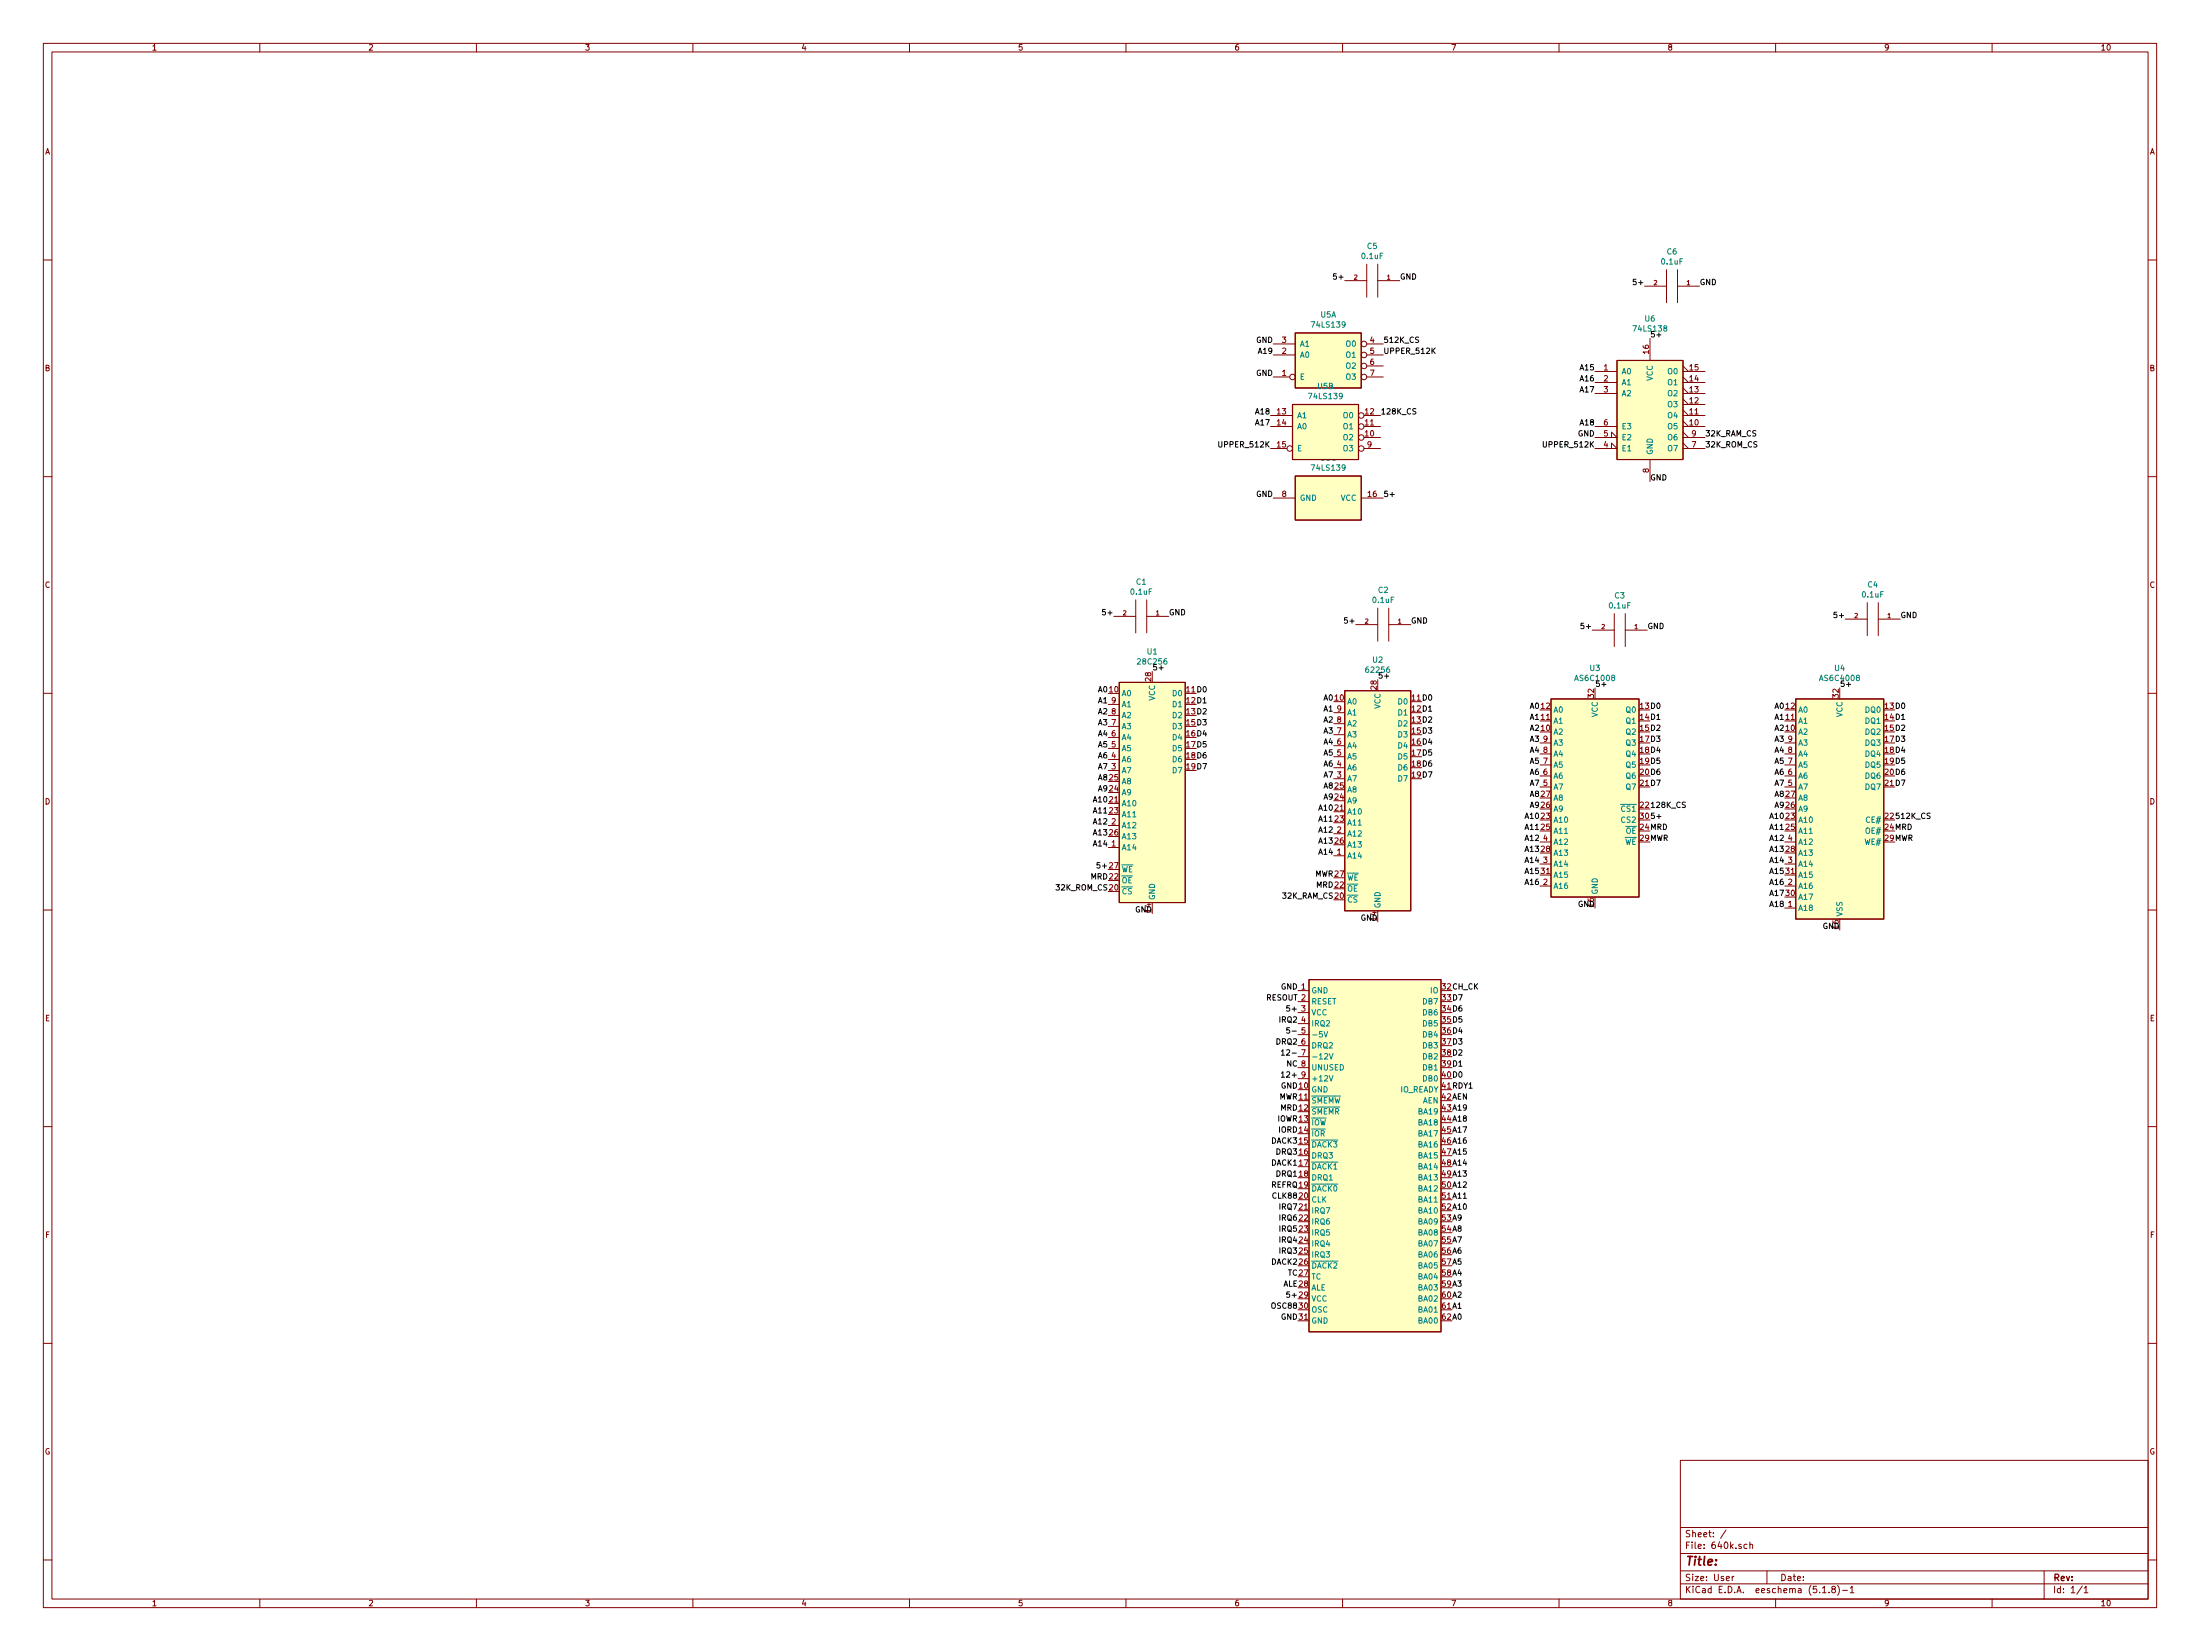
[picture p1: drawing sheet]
<svg xmlns="http://www.w3.org/2000/svg" width="508mm" height="381mm" viewBox="0 0 508 381" stroke-linecap="round" stroke-linejoin="round" font-family="sans-serif">
<g fill="none" stroke="#840000" stroke-width=".23">
<path d="M10 10h488v361h-488zM12 12h484v357h-484zM60 10v2M110 10v2M160 10v2M210 10v2M260 10v2M310 10v2M360 10v2M410 10v2M460 10v2M10 60h2"/>
<path d="M496 60h2M294 79.4h5.1M310.5 64.8h5.1M315.6 61v7.6M315.6 79.4h3.8M318.1 61v7.6M318.1 64.8h5.1M379.7 66h5.1M381 78.1v5.1M384.8 62.2v7.7M387.3 62.2v7.7M387.3 66h5.1"/>
<path d="M293.4 98.4h5M293.4 95.9h5M294 87h3.8M294 81.9h5.1M315 98.4h3.8M315 95.9h3.8M315.6 87h3.8M315.6 81.9h3.8M315.6 84.5h3.8M368.3 85.7h5.1M368.3 98.4h5.1M368.3 90.8h5.1"/>
<path d="M368.3 88.3h5.1M388.6 85.7h5.1M388.6 98.4h5.1M388.6 97.2l1.3 1.2M388.6 95.9h5.1M388.6 94.6l1.3 1.3M388.6 93.3h5.1M388.6 92.1l1.3 1.2M388.6 90.8h5.1M388.6 89.5l1.3 1.3M388.6 88.3h5.1M388.6 87l1.3 1.3"/>
<path d="M388.6 84.5l1.3 1.2M388.6 99.7l1.3 1.3M10 110h2M293.4 103.5h3.8M294 114.9h5.1M314.3 114.9h5.1M315 103.5h3.8M315 101h3.8M368.3 103.5h5.1l-1.3-1.3v1.3M368.3 101h5.1l-1.3-1.3v1.3M381 106v5.1M388.6 103.5h5.1"/>
<path d="M388.6 101h5.1M388.6 102.2l1.3 1.3M496 110h2M262.3 138.4v7.7M264.8 138.4v7.7M431.2 139.1v7.6M433.7 139.1v7.6M10 160h2M257.2 142.2h5.1M264.8 142.2h5.1M313.1 144.1h5M318.1 140.3v7.7"/>
<path d="M320.7 140.3v7.7M320.7 144.1h5.1M367.7 145.4h5M372.7 141.6v7.6M375.3 141.6v7.6M375.3 145.4h5.1M426.1 142.9h5.1M433.7 142.9h5.1M496 160h2M255.9 177.8h2.5M255.9 175.3h2.5M255.9 172.7h2.5"/>
<path d="M255.9 170.2h2.5M255.9 167.6h2.5M255.9 165.1h2.5M255.9 162.6h2.5M308 179.7h2.5M308 177.2h2.5M308 174.6h2.5M308 172.1h2.5M308 169.5h2.5M308 167h2.5M308 164.5h2.5M355.6 179.1h2.5"/>
<path d="M355.6 176.5h2.5M355.6 174h2.5M355.6 171.5h2.5M412.1 179.1h2.6M412.1 176.5h2.6M412.1 174h2.6M412.1 171.5h2.6M255.9 195.6h2.5M255.9 190.5h2.5M308 197.5h2.5M308 192.4h2.5M355.6 199.4h2.5"/>
<path d="M355.6 194.3h2.5M355.6 181.6h2.5M412.1 199.4h2.6M412.1 194.3h2.6M412.1 181.6h2.6M10 210h2M355.6 204.5h2.5M412.1 204.5h2.6M412.1 209.6h2.6M496 210h2M299.7 228.6h2.6M299.7 231.1h2.6"/>
<path d="M299.7 233.7h2.6M299.7 236.2h2.6M299.7 238.8h2.6M10 260h2M299.7 241.3h2.6M299.7 243.8h2.6M299.7 246.4h2.6M299.7 248.9h2.6M496 260h2M10 310h2M496 310h2M388 337h108v32h-108z"/>
<path d="M10 360h2M388 358.5h108M388 352.5h108M398.6 353.1l-1.3 1.9M403.4 356.4h-.4l-.3 .2 .1 .6 .6 .1M404.1 356.5l.5-.1 .1 1M404.1 355.9v1.5M496 360h2M60 369v2M110 369v2M160 369v2M210 369v2"/>
<path d="M260 369v2M310 369v2M360 369v2M388 365.5h108M388 362.5h108M400 363.8v1M400.4 363.8l-.4 .3M408 362.5v3M410 369v2M420.8 366.5l.5-.4v1.5M420.8 367.6h.9M422.3 367.4v.2"/>
<path d="M423.2 366.7l-.2-.3v-.2l.2-.1h.5v.5l-.5 .1-.2 .3v.4l.2 .2h.3l.3-.3v-.3l-.3-.3M424.3 365.9a1.71 1.71 0 0 1 0 2.2M425.4 367h1.2M427.3 366.5l.4-.4v1.5M427.3 367.6h.8M460 369v2M472 362.5v6.5M480.8 366l-1.2 1.9M481.3 366.5l.4-.4v1.5M481.3 367.6h.8"/>
<circle cx="315" cy="79.4" r=".63"/>
<circle cx="298.4" cy="87" r=".63"/>
<circle cx="314.3" cy="98.4" r=".63"/>
<circle cx="314.3" cy="95.9" r=".63"/>
<circle cx="315" cy="81.9" r=".63"/>
<circle cx="315" cy="84.5" r=".63"/>
<circle cx="315" cy="87" r=".63"/>
<circle cx="297.8" cy="103.5" r=".63"/>
<circle cx="314.3" cy="103.5" r=".63"/>
<circle cx="314.3" cy="101" r=".63"/>
</g>
<g fill="#ffffc2" stroke="#ffffc2" stroke-width=".23">
<path d="M373.4 83.2h15.2v22.8h-15.2z"/>
<path d="M258.4 157.5h15.3v50.8h-15.3z"/>
<path d="M358.1 161.3h20.4v45.7h-20.4z"/>
<path d="M299.1 109.9h15.2v10.1h-15.2z"/>
<path d="M310.5 159.4h15.3v50.8h-15.3z"/>
<path d="M299.1 76.8h15.2v12.7h-15.2z"/>
<path d="M298.4 93.3h15.3v12.7h-15.3z"/>
<path d="M414.7 161.3h20.3v50.8h-20.3z"/>
<path d="M302.3 226.1h30.4v81.2h-30.4z"/>
</g>
<path d="M299.1 76.8h15.2v12.7h-15.2zM298.4 93.3h15.3v12.7h-15.3zM373.4 83.2h15.2v22.8h-15.2zM299.1 109.9h15.2v10.1h-15.2zM258.4 157.5h15.3v50.8h-15.3zM310.5 159.4h15.3v50.8h-15.3zM358.1 161.3h20.4v45.7h-20.4zM414.7 161.3h20.3v50.8h-20.3zM302.3 226.1h30.4v81.2h-30.4z" fill="none" stroke="#840000" stroke-width=".25"/>
<path d="M305.7 238l.4 1.3 .5-1.3M306.9 243.1l.5 1.3 .4-1.3M306.9 248.2l.5 1.3 .4-1.3M307.7 268.2h1.2" fill="none" stroke="#008484" stroke-width=".23"/>
<g fill="none" stroke="#000" stroke-width=".23">
<path d="M308.6 63.2h-.7v.6l.2-.1 .5 .1v.5l-.2 .1-.5-.1M327.6 77.9h-.7v.4l.6 .2 .1 .3-.3 .2h-.5M377.8 64.4h-.6l-.1 .6 .2-.1 .5 .1v.6l-.2 .1-.5-.1M326.9 94.4h-.6v.4l.5 .2 .1 .3-.2 .3-.5-.1M330.8 80.9l.6 .7M331.4 80.3l-.7 .8M281.4 101.9v1l.3 .3 .3-.1 .1-.2v-1M356.4 101.9v1l.2 .3 .4-.1 .1-.2v-1M255.2 140.6h-.6v.6l.1-.1 .5 .1v.6l-.2 .1-.4-.1M311.1 142.5h-.6l-.1 .7 .2-.2 .5 .2v.5l-.2 .1-.5-.1M365.7 143.8h-.6l-.1 .6 .2-.1 .5 .1v.6l-.2 .1-.5-.1M424.1 141.3h-.6v.6l.1-.1 .5 .1v.5l-.1 .1-.5-.1"/>
<path d="M253.9 199.1h-.6v.6l.2-.2 .4 .2v.5l-.1 .1-.5-.1M389.2 185.2h-.7v.4l.6 .2 .1 .3-.3 .3-.5-.1M445.7 187.7l-.7 .1v.3l.6 .3 .1 .3-.3 .2-.4-.1M297.8 237.2h-.6l-.1 .6 .2-.2 .5 .2v.5l-.2 .1-.5-.1M297.8 232.1h-.6l-.1 .6 .2-.1 .5 .1v.5l-.2 .1-.5-.1M295.9 247.7l.3-.4v1.3M295.9 242.6l.3-.4v1.3M295.9 248.6h.7M295.9 243.5h.7M297.8 298.1h-.6l-.1 .6 .2-.1 .5 .1v.6l-.2 .1-.5-.1"/>
</g>
<text font-size="2.8" fill="#840000" x="389" y="361.3">Title:</text>
<g font-size="2.1" fill="#840000">
<text x="389" y="357.4">File: 640k.sch</text>
<text x="389" y="354.7">Sheet: /</text>
<text x="389" y="364.8">Size: User</text>
<text x="411" y="364.8">Date:</text>
<text x="474" y="364.8">Rev:</text>
<text x="389" y="367.6">KiCad E.D.A. eeschema (5.1.8)-1</text>
<text x="474" y="367.6">Id: 1/1</text>
</g>
<g font-size="1.8" fill="#840000">
<text x="35" y="11.6">1</text>
<text x="85" y="11.6">2</text>
<text x="135" y="11.6">3</text>
<text x="185" y="11.6">4</text>
<text x="235" y="11.6">5</text>
<text x="285" y="11.6">6</text>
<text x="335" y="11.6">7</text>
<text x="385" y="11.6">8</text>
<text x="435" y="11.6">9</text>
<text x="485" y="11.6">10</text>
<text x="10.4" y="35.6">A</text>
<text x="496.4" y="35.6">A</text>
<text x="296.1" y="81.7">2</text>
<text x="296.1" y="79.1">3</text>
<text x="316.4" y="79.1">4</text>
<text x="316.4" y="81.7">5</text>
<text x="380.7" y="81.6" transform="rotate(-90 380.7 81.6)">16</text>
<text x="10.4" y="85.6">B</text>
<text x="296.1" y="86.7">1</text>
<text x="316.4" y="84.2">6</text>
<text x="316.4" y="86.7">7</text>
<text x="370.4" y="85.5">1</text>
<text x="370.4" y="88">2</text>
<text x="390.2" y="88">14</text>
<text x="390.2" y="85.5">15</text>
<text x="496.4" y="85.6">B</text>
<text x="294.9" y="95.6">13</text>
<text x="315.3" y="95.6">12</text>
<text x="370.4" y="90.6">3</text>
<text x="390.2" y="95.6">11</text>
<text x="390.2" y="93.1">12</text>
<text x="390.2" y="90.6">13</text>
<text x="294.9" y="98.2">14</text>
<text x="315.3" y="100.7">10</text>
<text x="315.3" y="98.2">11</text>
<text x="370.4" y="100.7">5</text>
<text x="370.4" y="98.2">6</text>
<text x="390.2" y="98.2">10</text>
<text x="390.7" y="100.7">9</text>
<text x="294.9" y="103.3">15</text>
<text x="315.7" y="103.3">9</text>
<text x="370.4" y="103.3">4</text>
<text x="390.7" y="103.3">7</text>
<text x="380.7" y="109.1" transform="rotate(-90 380.7 109.1)">8</text>
<text x="296.1" y="114.7">8</text>
<text x="315.9" y="114.7">16</text>
<text x="10.4" y="135.6">C</text>
<text x="496.4" y="135.6">C</text>
<text x="256.2" y="159.8">10</text>
<text x="265.8" y="157.2" transform="rotate(-90 265.8 157.2)">28</text>
<text x="308.3" y="161.7">10</text>
<text x="317.9" y="159.1" transform="rotate(-90 317.9 159.1)">28</text>
<text x="368" y="161" transform="rotate(-90 368 161)">32</text>
<text x="424.6" y="161" transform="rotate(-90 424.6 161)">32</text>
<text x="256.7" y="167.4">7</text>
<text x="256.7" y="164.8">8</text>
<text x="256.7" y="162.3">9</text>
<text x="308.8" y="166.8">8</text>
<text x="308.8" y="164.2">9</text>
<text x="355.9" y="166.1">11</text>
<text x="355.9" y="163.6">12</text>
<text x="412.4" y="166.1">11</text>
<text x="412.4" y="163.6">12</text>
<text x="256.7" y="172.5">5</text>
<text x="256.7" y="169.9">6</text>
<text x="308.8" y="171.8">6</text>
<text x="308.8" y="169.3">7</text>
<text x="355.9" y="168.7">10</text>
<text x="356.4" y="173.7">8</text>
<text x="356.4" y="171.2">9</text>
<text x="412.4" y="168.7">10</text>
<text x="412.9" y="173.7">8</text>
<text x="412.9" y="171.2">9</text>
<text x="256.7" y="177.5">3</text>
<text x="256.7" y="175">4</text>
<text x="308.8" y="179.5">3</text>
<text x="308.8" y="176.9">4</text>
<text x="308.8" y="174.4">5</text>
<text x="356.4" y="178.8">6</text>
<text x="356.4" y="176.3">7</text>
<text x="412.9" y="178.8">6</text>
<text x="412.9" y="176.3">7</text>
<text x="10.4" y="185.6">D</text>
<text x="256.2" y="185.2">21</text>
<text x="256.2" y="182.6">24</text>
<text x="256.2" y="180.1">25</text>
<text x="308.3" y="184.5">24</text>
<text x="308.3" y="182">25</text>
<text x="355.9" y="183.9">27</text>
<text x="356.4" y="181.4">5</text>
<text x="412.4" y="183.9">27</text>
<text x="412.9" y="181.4">5</text>
<text x="496.4" y="185.6">D</text>
<text x="256.2" y="187.7">23</text>
<text x="256.7" y="190.2">2</text>
<text x="308.3" y="187.1">21</text>
<text x="308.3" y="189.6">23</text>
<text x="355.9" y="189">23</text>
<text x="355.9" y="191.5">25</text>
<text x="355.9" y="186.4">26</text>
<text x="412.4" y="189">23</text>
<text x="412.4" y="191.5">25</text>
<text x="412.4" y="186.4">26</text>
<text x="256.2" y="192.8">26</text>
<text x="256.7" y="195.3">1</text>
<text x="308.3" y="194.7">26</text>
<text x="308.8" y="197.2">1</text>
<text x="308.8" y="192.2">2</text>
<text x="355.9" y="196.6">28</text>
<text x="356.4" y="194.1">4</text>
<text x="412.4" y="196.6">28</text>
<text x="412.9" y="194.1">4</text>
<text x="355.9" y="201.7">31</text>
<text x="356.4" y="199.1">3</text>
<text x="412.4" y="201.7">31</text>
<text x="412.9" y="199.1">3</text>
<text x="356.4" y="204.2">2</text>
<text x="412.4" y="206.8">30</text>
<text x="412.9" y="209.3">1</text>
<text x="412.9" y="204.2">2</text>
<text x="10.4" y="235.6">E</text>
<text x="300.5" y="236">4</text>
<text x="496.4" y="235.6">E</text>
<text x="300.5" y="241">6</text>
<text x="300" y="263.9">15</text>
<text x="300" y="269">17</text>
<text x="300" y="276.6">20</text>
<text x="300" y="279.1">21</text>
<text x="300" y="281.7">22</text>
<text x="10.5" y="285.6">F</text>
<text x="300" y="284.2">23</text>
<text x="300" y="286.8">24</text>
<text x="496.5" y="285.6">F</text>
<text x="300" y="289.3">25</text>
<text x="300" y="291.8">26</text>
<text x="10.3" y="335.6">G</text>
<text x="496.3" y="335.6">G</text>
<text x="35" y="370.6">1</text>
<text x="85" y="370.6">2</text>
<text x="135" y="370.6">3</text>
<text x="185" y="370.6">4</text>
<text x="235" y="370.6">5</text>
<text x="285" y="370.6">6</text>
<text x="335" y="370.6">7</text>
<text x="385" y="370.6">8</text>
<text x="435" y="370.6">9</text>
<text x="485" y="370.6">10</text>
</g>
<g font-size="1.8" fill="#008484">
<text x="314.6" y="59.8">0.1uF</text>
<text x="315.7" y="57.5">C5</text>
<text x="385" y="58.7">C6</text>
<text x="383.8" y="61">0.1uF</text>
<text x="303.1" y="75.6">74LS139</text>
<text x="305" y="73.3">U5A</text>
<text x="377.4" y="76.5">74LS138</text>
<text x="379.9" y="74.2">U6</text>
<text x="300.1" y="82.5">A0</text>
<text x="300.1" y="80">A1</text>
<text x="310.9" y="80">O0</text>
<text x="310.9" y="82.5">O1</text>
<text x="300.1" y="87.6">E</text>
<text x="304.3" y="89.8">U5B</text>
<text x="310.9" y="85.1">O2</text>
<text x="310.9" y="87.6">O3</text>
<text x="374.4" y="86.4">A0</text>
<text x="374.4" y="88.9">A1</text>
<text x="381.6" y="87.9" transform="rotate(-90 381.6 87.9)">VCC</text>
<text x="385.2" y="88.9">O1</text>
<text x="385.2" y="86.4">O0</text>
<text x="302.5" y="92.1">74LS139</text>
<text x="374.4" y="91.4">A2</text>
<text x="385.2" y="94">O3</text>
<text x="385.2" y="91.4">O2</text>
<text x="299.5" y="96.5">A1</text>
<text x="299.5" y="99.1">A0</text>
<text x="310.3" y="101.6">O2</text>
<text x="310.3" y="99.1">O1</text>
<text x="310.3" y="96.5">O0</text>
<text x="374.4" y="101.6">E2</text>
<text x="374.4" y="99.1">E3</text>
<text x="385.2" y="99.1">O5</text>
<text x="385.2" y="96.5">O4</text>
<text x="385.2" y="101.6">O6</text>
<text x="299.5" y="104.1">E</text>
<text x="305" y="106.3">U5C</text>
<text x="310.3" y="104.1">O3</text>
<text x="374.4" y="104.1">E1</text>
<text x="381.6" y="105" transform="rotate(-90 381.6 105)">GND</text>
<text x="385.2" y="104.1">O7</text>
<text x="303.1" y="108.6">74LS139</text>
<text x="300.1" y="115.6">GND</text>
<text x="309.6" y="115.6">VCC</text>
<text x="261.2" y="137.2">0.1uF</text>
<text x="262.4" y="134.9">C1</text>
<text x="318.3" y="136.8">C2</text>
<text x="430.1" y="137.9">0.1uF</text>
<text x="431.3" y="135.6">C4</text>
<text x="317.1" y="139.1">0.1uF</text>
<text x="371.7" y="140.4">0.1uF</text>
<text x="372.9" y="138.1">C3</text>
<text x="263" y="153.3">28C256</text>
<text x="264.9" y="151">U1</text>
<text x="315.7" y="155.2">62256</text>
<text x="317" y="152.9">U2</text>
<text x="367.2" y="154.8">U3</text>
<text x="423.7" y="154.8">U4</text>
<text x="259" y="160.7">A0</text>
<text x="266.7" y="161.7" transform="rotate(-90 266.7 161.7)">VCC</text>
<text x="270.9" y="160.7">D0</text>
<text x="364" y="157.1">AS6C1008</text>
<text x="420.5" y="157.1">AS6C4008</text>
<text x="259" y="165.7">A2</text>
<text x="259" y="163.2">A1</text>
<text x="270.9" y="163.2">D1</text>
<text x="270.9" y="165.7">D2</text>
<text x="311" y="162.6">A0</text>
<text x="311" y="167.6">A2</text>
<text x="311" y="165.1">A1</text>
<text x="318.8" y="163.6" transform="rotate(-90 318.8 163.6)">VCC</text>
<text x="323" y="162.6">D0</text>
<text x="323" y="165.1">D1</text>
<text x="323" y="167.6">D2</text>
<text x="358.6" y="167">A1</text>
<text x="358.6" y="164.5">A0</text>
<text x="368.9" y="165.5" transform="rotate(-90 368.9 165.5)">VCC</text>
<text x="375.6" y="164.5">Q0</text>
<text x="375.6" y="167">Q1</text>
<text x="415.2" y="167">A1</text>
<text x="415.2" y="164.5">A0</text>
<text x="425.4" y="165.5" transform="rotate(-90 425.4 165.5)">VCC</text>
<text x="430.8" y="164.5">DQ0</text>
<text x="430.8" y="167">DQ1</text>
<text x="259" y="173.4">A5</text>
<text x="259" y="170.8">A4</text>
<text x="259" y="168.3">A3</text>
<text x="270.9" y="168.3">D3</text>
<text x="270.9" y="170.8">D4</text>
<text x="270.9" y="173.4">D5</text>
<text x="311" y="172.7">A4</text>
<text x="311" y="170.2">A3</text>
<text x="323" y="170.2">D3</text>
<text x="323" y="172.7">D4</text>
<text x="358.6" y="169.5">A2</text>
<text x="358.6" y="172.1">A3</text>
<text x="375.6" y="169.5">Q2</text>
<text x="375.6" y="172.1">Q3</text>
<text x="415.2" y="169.5">A2</text>
<text x="415.2" y="172.1">A3</text>
<text x="430.8" y="169.5">DQ2</text>
<text x="430.8" y="172.1">DQ3</text>
<text x="259" y="178.4">A7</text>
<text x="259" y="175.9">A6</text>
<text x="270.9" y="175.9">D6</text>
<text x="270.9" y="178.4">D7</text>
<text x="311" y="177.8">A6</text>
<text x="311" y="175.3">A5</text>
<text x="323" y="175.3">D5</text>
<text x="323" y="177.8">D6</text>
<text x="358.6" y="179.7">A6</text>
<text x="358.6" y="177.2">A5</text>
<text x="358.6" y="174.6">A4</text>
<text x="375.6" y="174.6">Q4</text>
<text x="375.6" y="177.2">Q5</text>
<text x="375.6" y="179.7">Q6</text>
<text x="415.2" y="179.7">A6</text>
<text x="415.2" y="177.2">A5</text>
<text x="415.2" y="174.6">A4</text>
<text x="430.8" y="174.6">DQ4</text>
<text x="430.8" y="177.2">DQ5</text>
<text x="430.8" y="179.7">DQ6</text>
<text x="259" y="183.5">A9</text>
<text x="259" y="181">A8</text>
<text x="311" y="185.4">A9</text>
<text x="311" y="182.9">A8</text>
<text x="311" y="180.3">A7</text>
<text x="323" y="180.3">D7</text>
<text x="358.6" y="184.8">A8</text>
<text x="358.6" y="182.2">A7</text>
<text x="375.6" y="182.2">Q7</text>
<text x="415.2" y="184.8">A8</text>
<text x="415.2" y="182.2">A7</text>
<text x="430.8" y="182.2">DQ7</text>
<text x="259" y="191.1">A12</text>
<text x="259" y="186.1">A10</text>
<text x="259" y="188.6">A11</text>
<text x="311" y="188">A10</text>
<text x="311" y="190.5">A11</text>
<text x="358.6" y="189.9">A10</text>
<text x="358.6" y="187.3">A9</text>
<text x="374.5" y="187.3">CS1</text>
<text x="374.5" y="189.9">CS2</text>
<text x="415.2" y="189.9">A10</text>
<text x="415.2" y="187.3">A9</text>
<text x="431" y="189.9">CE#</text>
<text x="259" y="196.2">A14</text>
<text x="259" y="193.7">A13</text>
<text x="311" y="193">A12</text>
<text x="311" y="195.6">A13</text>
<text x="358.6" y="192.4">A11</text>
<text x="358.6" y="197.5">A13</text>
<text x="358.6" y="194.9">A12</text>
<text x="375.1" y="194.9">WE</text>
<text x="375.4" y="192.4">OE</text>
<text x="415.2" y="192.4">A11</text>
<text x="415.2" y="197.5">A13</text>
<text x="415.2" y="194.9">A12</text>
<text x="430.6" y="194.9">WE#</text>
<text x="430.9" y="192.4">OE#</text>
<text x="259" y="203.8">OE</text>
<text x="259" y="201.3">WE</text>
<text x="311" y="198.1">A14</text>
<text x="311" y="203.2">WE</text>
<text x="358.6" y="200">A14</text>
<text x="358.6" y="202.6">A15</text>
<text x="415.2" y="200">A14</text>
<text x="415.2" y="202.6">A15</text>
<text x="259" y="206.4">CS</text>
<text x="266.7" y="207.8" transform="rotate(-90 266.7 207.8)">GND</text>
<text x="311" y="208.3">CS</text>
<text x="311" y="205.7">OE</text>
<text x="318.8" y="209.7" transform="rotate(-90 318.8 209.7)">GND</text>
<text x="358.6" y="205.1">A16</text>
<text x="368.9" y="206.5" transform="rotate(-90 368.9 206.5)">GND</text>
<text x="415.2" y="205.1">A16</text>
<text x="415.2" y="207.6">A17</text>
<text x="415.2" y="210.2">A18</text>
<text x="425.4" y="211.6" transform="rotate(-90 425.4 211.6)">VSS</text>
<text x="302.8" y="229.2">GND</text>
<text x="302.8" y="231.8">RESET</text>
<text x="328.7" y="231.8">DB7</text>
<text x="330.4" y="229.2">IO</text>
<text x="302.8" y="234.3">VCC</text>
<text x="302.8" y="236.9">IRQ2</text>
<text x="302.8" y="239.4">-5V</text>
<text x="328.7" y="234.3">DB6</text>
<text x="328.7" y="236.9">DB5</text>
<text x="328.7" y="239.4">DB4</text>
<text x="302.8" y="241.9">DRQ2</text>
<text x="302.8" y="244.5">-12V</text>
<text x="328.7" y="241.9">DB3</text>
<text x="328.7" y="244.5">DB2</text>
<text x="302.8" y="247">UNUSED</text>
<text x="302.8" y="249.6">+12V</text>
<text x="328.7" y="247">DB1</text>
<text x="328.7" y="249.6">DB0</text>
<text x="302.8" y="252.1">GND</text>
<text x="302.8" y="254.6">SMEMW</text>
<text x="302.8" y="257.2">SMEMR</text>
<text x="323.2" y="252.1">IO_READY</text>
<text x="327.7" y="257.2">BA19</text>
<text x="328.5" y="254.6">AEN</text>
<text x="302.8" y="259.7">IOW</text>
<text x="302.8" y="262.3">IOR</text>
<text x="327.7" y="259.7">BA18</text>
<text x="327.7" y="262.3">BA17</text>
<text x="302.8" y="264.8">DACK3</text>
<text x="302.8" y="267.3">DRQ3</text>
<text x="302.8" y="269.9">DACK1</text>
<text x="327.7" y="264.8">BA16</text>
<text x="327.7" y="267.3">BA15</text>
<text x="327.7" y="269.9">BA14</text>
<text x="302.8" y="272.4">DRQ1</text>
<text x="302.8" y="275">DACK0</text>
<text x="327.7" y="272.4">BA13</text>
<text x="327.7" y="275">BA12</text>
<text x="302.8" y="277.5">CLK</text>
<text x="302.8" y="280">IRQ7</text>
<text x="327.7" y="277.5">BA11</text>
<text x="327.7" y="280">BA10</text>
<text x="302.8" y="282.6">IRQ6</text>
<text x="302.8" y="285.1">IRQ5</text>
<text x="302.8" y="287.7">IRQ4</text>
<text x="327.7" y="282.6">BA09</text>
<text x="327.7" y="285.1">BA08</text>
<text x="327.7" y="287.7">BA07</text>
<text x="302.8" y="290.2">IRQ3</text>
<text x="302.8" y="292.7">DACK2</text>
<text x="327.7" y="290.2">BA06</text>
<text x="327.7" y="292.7">BA05</text>
<text x="302.8" y="295.3">TC</text>
<text x="302.8" y="297.8">ALE</text>
<text x="327.7" y="295.3">BA04</text>
<text x="327.7" y="297.8">BA03</text>
<text x="302.8" y="300.4">VCC</text>
<text x="302.8" y="302.9">OSC</text>
<text x="302.8" y="305.4">GND</text>
<text x="327.7" y="300.4">BA02</text>
<text x="327.7" y="302.9">BA01</text>
<text x="327.7" y="305.4">BA00</text>
</g>
<g font-size="1.8">
<text x="308.5" y="64.5">5+</text>
<text x="323.2" y="64.5">GND</text>
<text x="377.7" y="65.8">5+</text>
<text x="392.4" y="65.8">GND</text>
<text x="381" y="77.9">5+</text>
<text x="290.1" y="79.1">GND</text>
<text x="290.8" y="81.7">A19</text>
<text x="319.4" y="81.7">UPPER_512K</text>
<text x="319.4" y="79.1">512K_CS</text>
<text x="290.1" y="86.7">GND</text>
<text x="365" y="85.5">A15</text>
<text x="365" y="88">A16</text>
<text x="290.1" y="95.6">A18</text>
<text x="318.8" y="95.6">128K_CS</text>
<text x="365" y="90.6">A17</text>
<text x="290.1" y="98.2">A17</text>
<text x="364.4" y="100.7">GND</text>
<text x="365" y="98.2">A18</text>
<text x="393.7" y="100.7">32K_RAM_CS</text>
<text x="282.1" y="103.3">UPPER_512K</text>
<text x="357" y="103.3">UPPER_512K</text>
<text x="393.7" y="103.3">32K_ROM_CS</text>
<text x="381" y="110.9">GND</text>
<text x="290.1" y="114.7">GND</text>
<text x="319.4" y="114.7">5+</text>
<text x="255.2" y="142">5+</text>
<text x="269.9" y="142">GND</text>
<text x="311" y="143.9">5+</text>
<text x="325.8" y="143.9">GND</text>
<text x="424.1" y="142.6">5+</text>
<text x="438.8" y="142.6">GND</text>
<text x="365.7" y="145.2">5+</text>
<text x="380.4" y="145.2">GND</text>
<text x="266.1" y="154.7">5+</text>
<text x="253.6" y="159.8">A0</text>
<text x="274" y="159.8">11D0</text>
<text x="305.7" y="161.7">A0</text>
<text x="318.1" y="156.6">5+</text>
<text x="326.1" y="161.7">11D0</text>
<text x="368.3" y="158.5">5+</text>
<text x="424.8" y="158.5">5+</text>
<text x="253.6" y="162.3">A1</text>
<text x="253.6" y="164.8">A2</text>
<text x="253.6" y="167.4">A3</text>
<text x="274" y="162.3">12D1</text>
<text x="274" y="164.8">13D2</text>
<text x="274" y="167.4">15D3</text>
<text x="305.7" y="164.2">A1</text>
<text x="305.7" y="166.8">A2</text>
<text x="326.1" y="164.2">12D1</text>
<text x="326.1" y="166.8">13D2</text>
<text x="353.3" y="166.1">A1</text>
<text x="353.3" y="163.6">A0</text>
<text x="378.8" y="163.6">13D0</text>
<text x="378.8" y="166.1">14D1</text>
<text x="409.9" y="166.1">A1</text>
<text x="409.9" y="163.6">A0</text>
<text x="435.3" y="163.6">13D0</text>
<text x="435.3" y="166.1">14D1</text>
<text x="253.6" y="169.9">A4</text>
<text x="253.6" y="172.5">A5</text>
<text x="274" y="169.9">16D4</text>
<text x="274" y="172.5">17D5</text>
<text x="305.7" y="169.3">A3</text>
<text x="305.7" y="171.8">A4</text>
<text x="326.1" y="169.3">15D3</text>
<text x="326.1" y="171.8">16D4</text>
<text x="353.3" y="173.7">A4</text>
<text x="353.3" y="171.2">A3</text>
<text x="353.3" y="168.7">A2</text>
<text x="378.8" y="168.7">15D2</text>
<text x="378.8" y="171.2">17D3</text>
<text x="378.8" y="173.7">18D4</text>
<text x="409.9" y="168.7">A2</text>
<text x="409.9" y="173.7">A4</text>
<text x="409.9" y="171.2">A3</text>
<text x="435.3" y="168.7">15D2</text>
<text x="435.3" y="171.2">17D3</text>
<text x="435.3" y="173.7">18D4</text>
<text x="253.6" y="175">A6</text>
<text x="253.6" y="177.5">A7</text>
<text x="274" y="175">18D6</text>
<text x="274" y="177.5">19D7</text>
<text x="305.7" y="174.4">A5</text>
<text x="305.7" y="176.9">A6</text>
<text x="305.7" y="179.5">A7</text>
<text x="326.1" y="174.4">17D5</text>
<text x="326.1" y="176.9">18D6</text>
<text x="326.1" y="179.5">19D7</text>
<text x="353.3" y="178.8">A6</text>
<text x="353.3" y="176.3">A5</text>
<text x="378.8" y="176.3">19D5</text>
<text x="378.8" y="178.8">20D6</text>
<text x="409.9" y="178.8">A6</text>
<text x="409.9" y="176.3">A5</text>
<text x="435.3" y="176.3">19D5</text>
<text x="435.3" y="178.8">20D6</text>
<text x="252.7" y="185.2">A10</text>
<text x="253.6" y="180.1">A8</text>
<text x="253.6" y="182.6">A9</text>
<text x="305.7" y="182">A8</text>
<text x="305.7" y="184.5">A9</text>
<text x="353.3" y="181.4">A7</text>
<text x="353.3" y="183.9">A8</text>
<text x="378.8" y="181.4">21D7</text>
<text x="409.9" y="183.9">A8</text>
<text x="409.9" y="181.4">A7</text>
<text x="435.3" y="181.4">21D7</text>
<text x="252.7" y="190.2">A12</text>
<text x="252.7" y="187.7">A11</text>
<text x="304.7" y="187.1">A10</text>
<text x="304.7" y="189.6">A11</text>
<text x="352.3" y="191.5">A11</text>
<text x="352.3" y="189">A10</text>
<text x="353.3" y="186.4">A9</text>
<text x="378.8" y="186.4">22128K_CS</text>
<text x="378.8" y="191.5">24MRD</text>
<text x="378.8" y="189">305+</text>
<text x="408.9" y="191.5">A11</text>
<text x="408.9" y="189">A10</text>
<text x="409.9" y="186.4">A9</text>
<text x="435.3" y="189">22512K_CS</text>
<text x="435.3" y="191.5">24MRD</text>
<text x="252.7" y="192.8">A13</text>
<text x="252.7" y="195.3">A14</text>
<text x="304.7" y="194.7">A13</text>
<text x="304.7" y="197.2">A14</text>
<text x="304.7" y="192.2">A12</text>
<text x="352.3" y="196.6">A13</text>
<text x="352.3" y="194.1">A12</text>
<text x="378.8" y="194.1">29MWR</text>
<text x="408.9" y="196.6">A13</text>
<text x="408.9" y="194.1">A12</text>
<text x="435.3" y="194.1">29MWR</text>
<text x="251.9" y="202.9">MRD 22</text>
<text x="253.9" y="200.4">5+27</text>
<text x="303.6" y="202.3">MWR 27</text>
<text x="352.3" y="201.7">A15</text>
<text x="352.3" y="199.1">A14</text>
<text x="408.9" y="201.7">A15</text>
<text x="408.9" y="199.1">A14</text>
<text x="244.1" y="205.5">32K_ROM_CS 20</text>
<text x="296.3" y="207.4">32K_RAM_CS 20</text>
<text x="303.9" y="204.9">MRD 22</text>
<text x="352.3" y="204.2">A16</text>
<text x="364.4" y="209.3">GND</text>
<text x="368" y="209.2" transform="rotate(-90 368 209.2)">16</text>
<text x="408.9" y="204.2">A16</text>
<text x="408.9" y="209.3">A18</text>
<text x="408.9" y="206.8">A17</text>
<text x="262.1" y="210.6">GND</text>
<text x="265.8" y="210.5" transform="rotate(-90 265.8 210.5)">14</text>
<text x="314.2" y="212.5">GND</text>
<text x="317.9" y="212.4" transform="rotate(-90 317.9 212.4)">14</text>
<text x="420.9" y="214.4">GND</text>
<text x="424.6" y="214.3" transform="rotate(-90 424.6 214.3)">16</text>
<text x="292.4" y="230.9">RESOUT 2</text>
<text x="295.8" y="228.3">GND 1</text>
<text x="297.7" y="233.4">5+ 3</text>
<text x="333" y="228.3">32CH_CK</text>
<text x="333" y="230.9">33D7</text>
<text x="333" y="233.4">34D6</text>
<text x="295.6" y="236">IRQ2</text>
<text x="298.1" y="238.5">5- 5</text>
<text x="333" y="236">35D5</text>
<text x="333" y="238.5">36D4</text>
<text x="294.8" y="241">DRQ2</text>
<text x="297.2" y="243.6">12- 7</text>
<text x="333" y="241">37D3</text>
<text x="333" y="243.6">38D2</text>
<text x="295.8" y="251.2">GND 10</text>
<text x="296.7" y="248.7">12+ 9</text>
<text x="297.2" y="246.1">NC 8</text>
<text x="333" y="246.1">39D1</text>
<text x="333" y="248.7">40D0</text>
<text x="333" y="251.2">41RDY1</text>
<text x="295.3" y="253.7">MWR 11</text>
<text x="295.7" y="256.3">MRD 12</text>
<text x="333" y="253.7">42AEN</text>
<text x="333" y="256.3">43A19</text>
<text x="293.6" y="263.9">DACK3</text>
<text x="294.9" y="258.8">IOWR 13</text>
<text x="295.3" y="261.4">IORD 14</text>
<text x="333" y="258.8">44A18</text>
<text x="333" y="261.4">45A17</text>
<text x="333" y="263.9">46A16</text>
<text x="293.6" y="269">DACK1</text>
<text x="294.8" y="266.4">DRQ316</text>
<text x="333" y="266.4">47A15</text>
<text x="333" y="269">48A14</text>
<text x="293.5" y="274.1">REFRQ 19</text>
<text x="294.8" y="271.5">DRQ118</text>
<text x="333" y="271.5">49A13</text>
<text x="333" y="274.1">50A12</text>
<text x="294.1" y="276.6">CLK88</text>
<text x="295.6" y="279.1">IRQ7</text>
<text x="295.6" y="281.7">IRQ6</text>
<text x="333" y="276.6">51A11</text>
<text x="333" y="279.1">52A10</text>
<text x="333" y="281.7">53A9</text>
<text x="295.6" y="284.2">IRQ5</text>
<text x="295.6" y="286.8">IRQ4</text>
<text x="333" y="284.2">54A8</text>
<text x="333" y="286.8">55A7</text>
<text x="293.6" y="291.8">DACK2</text>
<text x="295.6" y="289.3">IRQ3</text>
<text x="333" y="289.3">56A6</text>
<text x="333" y="291.8">57A5</text>
<text x="296.2" y="296.9">ALE 28</text>
<text x="297.4" y="294.4">TC 27</text>
<text x="297.7" y="299.5">5+29</text>
<text x="333" y="294.4">58A4</text>
<text x="333" y="296.9">59A3</text>
<text x="333" y="299.5">60A2</text>
<text x="293.9" y="302">OSC8830</text>
<text x="295.8" y="304.5">GND 31</text>
<text x="333" y="302">61A1</text>
<text x="333" y="304.5">62A0</text>
</g>
<g font-size="1.4" fill="#840000">
<text x="312.7" y="64.5">2</text>
<text x="320.3" y="64.5">1</text>
<text x="381.9" y="65.8">2</text>
<text x="389.5" y="65.8">1</text>
<text x="259.3" y="142">2</text>
<text x="267" y="142">1</text>
<text x="315.2" y="143.9">2</text>
<text x="322.8" y="143.9">1</text>
<text x="428.2" y="142.6">2</text>
<text x="435.9" y="142.6">1</text>
<text x="369.8" y="145.2">2</text>
<text x="377.4" y="145.2">1</text>
</g>
</svg>
